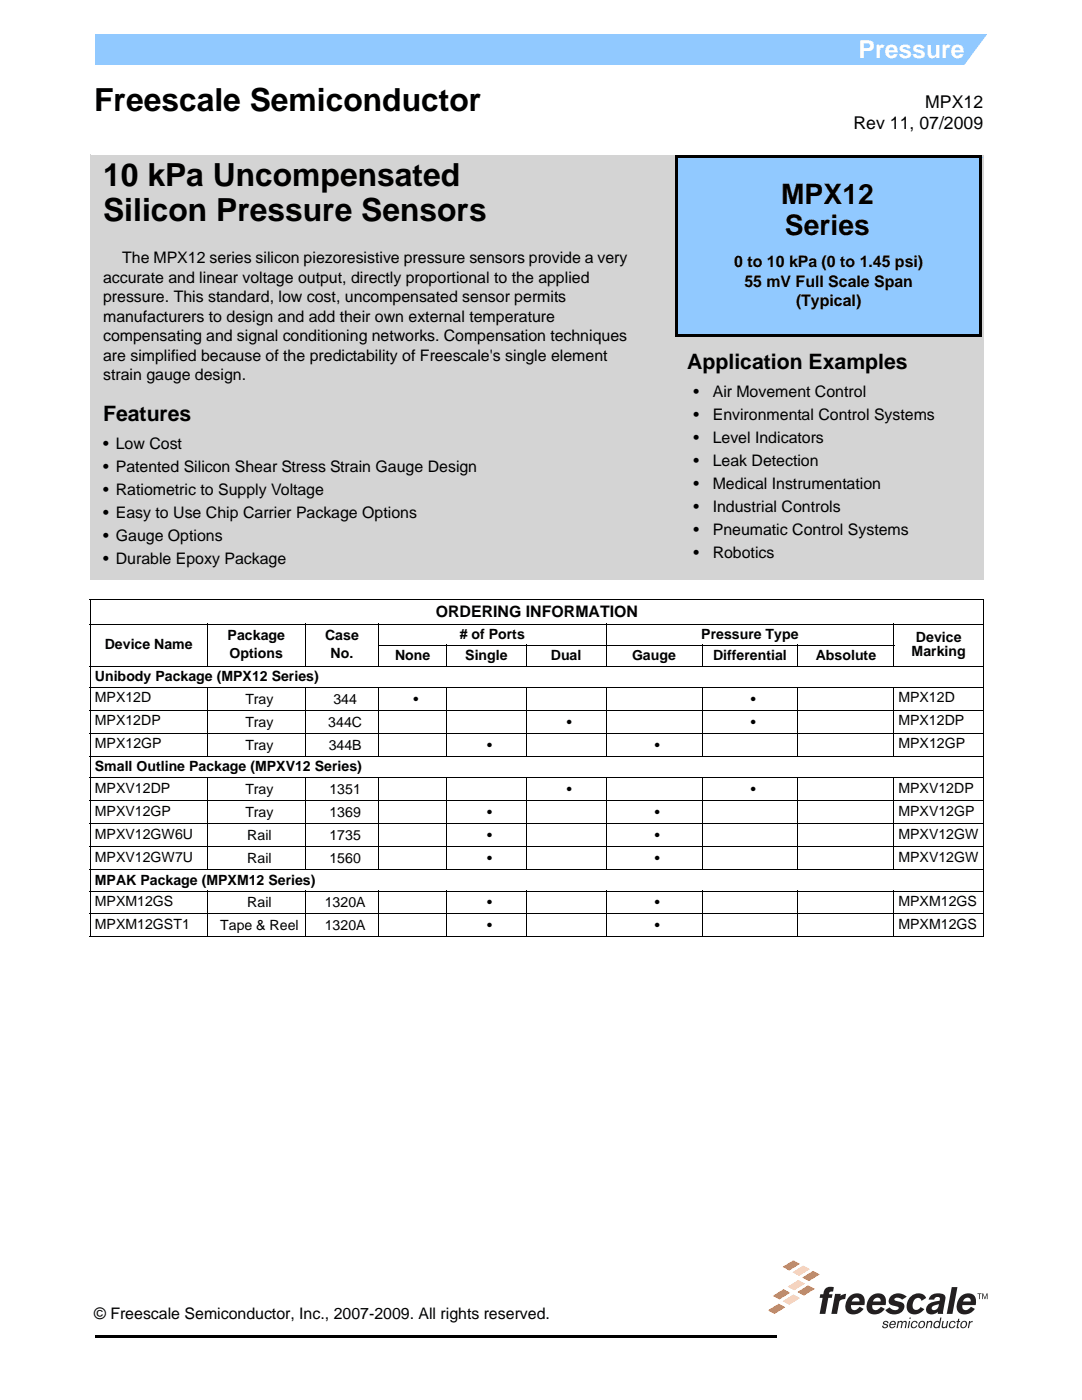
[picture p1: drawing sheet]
<svg xmlns="http://www.w3.org/2000/svg" width="216mm" height="279mm" viewBox="0 0 216 279" stroke-linecap="round" stroke-linejoin="round" font-family="sans-serif">
<path d="M19.1 266.4h135.7v.5h-135.7zM154.8 266.4h.2v.5h-.2z" fill="#000"/>
<path d="M19 6.9h177.8v6h-177.8z" fill="#91c9ff"/>
<path d="M197.3 6.4h1.5v7.1h-6.8z" fill="#fff"/>
<path d="M153.2 251.3h44v13.8h-44z" fill="#fff"/>
<g fill="#231f20">
<path d="M195 258.1h.9v.2h-.4v1h-.1v-1h-.4z"/>
<path d="M196 258.1h.2l.3 1 .4-1h.2v1.2h-.2v-1l-.3 1h-.1l-.4-1v1h-.1z"/>
<path d="M176.3 263.8a.57 .57 0 0 1 .6-.2 .57 .57 0 0 1 .4 .5h-.3a.32 .32 0 0 0-.2-.3 .32 .32 0 0 0-.4 .2l.1 .1a.54 .54 0 0 1 .5 .2 .54 .54 0 0 1 .1 .6 .61 .61 0 0 1-.7 .2 .61 .61 0 0 1-.4-.5h.3v.2l.3 .1 .3-.1v-.3a.53 .53 0 0 1-.6-.7z"/>
<path d="M179.2 263.6h.2l-.1 .2 .5-.2 .3 .2 .2-.1a.43 .43 0 0 1 .6 .1l-.1 1.3h-.3l.2-1.1-.2-.2-.4 .3-.2 1h-.2l.2-1.1-.2-.2-.4 .3-.2 1h-.2z"/>
<path d="M182 263.8a.62 .62 0 0 1 .6-.2 .62 .62 0 0 1 .5 .5h-.3v-.2a.54 .54 0 0 0-.8 .3 .54 .54 0 0 0 .3 .7l.4-.2 .1-.2h.2a.69 .69 0 0 1-1.1 .5 .69 .69 0 0 1 .1-1.2z"/>
<path d="M185 263.6h.2v.2l.1-.1a.48 .48 0 0 1 .7 .1l-.1 1.3h-.3l.2-1-.1-.2a.43 .43 0 0 0-.6 .3l-.1 .9h-.3z"/>
<path d="M188.1 263.6h.2l-.2 1 .1 .2a.43 .43 0 0 0 .6-.3l.2-.9h.2l-.3 1.5h-.2v-.2l-.1 .1a.48 .48 0 0 1-.7-.1z"/>
<path d="M189.6 263.8a.62 .62 0 0 1 .6-.2 .62 .62 0 0 1 .5 .5h-.3v-.2a.54 .54 0 0 0-.8 .3 .54 .54 0 0 0 .3 .7l.4-.2 .1-.2h.2a.69 .69 0 0 1-1.1 .5 .69 .69 0 0 1 .1-1.2z"/>
<path d="M191.2 263.2h.2l-.1 .4h.3v.2h-.3l-.2 1 .3 .1-.1 .2h-.2l-.2-.1 .2-1.2h-.3l.1-.2h.2z"/>
<path d="M193.4 263.6h.2v.3l.5-.3v.3l-.5 .2-.3 1h-.2z"/>
<path d="M177.7 263.8a.59 .59 0 0 1 .8-.2 .59 .59 0 0 1 .2 .8h-1v.3a.4 .4 0 0 0 .4 .2 .4 .4 0 0 0 .4-.3h.2a.66 .66 0 0 1-1 .5 .66 .66 0 0 1-.2-1.1zM177.8 264l-.1 .2h.8v-.2a.37 .37 0 0 0-.3-.2 .37 .37 0 0 0-.4 .2z"/>
<path d="M181.4 263.6h.2l-.3 1.5h-.2zM181.5 262.9h.2v.3h-.2z"/>
<path d="M183.5 263.8a.67 .67 0 0 1 1.1 .1 .67 .67 0 0 1-.3 1 .67 .67 0 0 1-1-.1 .67 .67 0 0 1 .2-1zM183.7 263.9a.6 .6 0 0 0 .1 1 .59 .59 0 0 0 .5-.5 .59 .59 0 0 0-.3-.6z"/>
<path d="M186.5 263.8a.58 .58 0 0 1 1 0l.1-.9h.3l-.4 2.2h-.3l.1-.2a.61 .61 0 0 1-.9 0 .61 .61 0 0 1-.1-.8zM186.8 263.9a.57 .57 0 0 0 0 1 .56 .56 0 0 0 .6-.5 .56 .56 0 0 0-.4-.6z"/>
<path d="M191.9 263.8a.67 .67 0 0 1 1 .1 .67 .67 0 0 1-.2 1 .67 .67 0 0 1-1-.1 .67 .67 0 0 1 .2-1zM192.1 263.9a.6 .6 0 0 0 .1 1 .59 .59 0 0 0 .5-.5 .59 .59 0 0 0-.3-.6z"/>
</g>
<path d="M156.2 252.8l2.1-1.3 1.3 .7-2.1 1.4z" fill="#f37121"/>
<path d="M158.1 253.9l2.2-1.3 1.3 .7-2.2 1.3z" fill="#ffd87d"/>
<path d="M160.1 255l2.1-1.4 1.3 .7-2.1 1.4z" fill="#f37121"/>
<path d="M157.2 256.8l2.1-1.3 1.3 .7-2.1 1.3z" fill="#ffd87d"/>
<g fill="#f37121">
<path d="M159.1 257.9l2.2-1.4 1.3 .7-2.2 1.4z"/>
<path d="M154.2 258.6l2.2-1.3 1.3 .7-2.2 1.3z"/>
</g>
<path d="M156.2 259.7l2.1-1.3 1.3 .7-2.1 1.3z" fill="#ffd87d"/>
<path d="M153.2 261.5l2.2-1.3 1.3 .7-2.1 1.3z" fill="#f37121"/>
<g fill="#231f20">
<path d="M164.8 257.1l.9-.3 .7 .1-.2 .9a.58 .58 0 0 0-.8 .5h.7l-.1 .7h-.7l-.6 3.2h-1.2l.6-3.2h-.5l.1-.7h.6l.1-.7z"/>
<path d="M166.6 258.2h1.2l-.1 .4 1.1-.4-.2 1-.1 .1a.92 .92 0 0 0-1 .6l-.5 2.3h-1.1z"/>
<path d="M189.9 256.9h1.1l-1 5.3h-1.1z"/>
<path d="M181.8 258.7a1.86 1.86 0 0 1 3 .3l-.9 .6a.83 .83 0 0 0-.9-.6 .83 .83 0 0 0-.8 .8 .94 .94 0 0 0-.1 1.1 .94 .94 0 0 0 .9 .5l.7-.5 .7 .4a2.13 2.13 0 0 1-3.2 .5 2.57 2.57 0 0 1 .6-3.1z"/>
<path d="M177.7 258.7a2.35 2.35 0 0 1 3.2 .1l-.9 .6-.7-.4a.48 .48 0 0 0-.6 0 .48 .48 0 0 0-.2 .5l.4 .1a2.08 2.08 0 0 1 1.5 .8 1.93 1.93 0 0 1-2.8 1.8l-.9-.7 .8-.6a1.12 1.12 0 0 0 1.8 .2 1.53 1.53 0 0 0-1.3-.6 .99 .99 0 0 1-.7-.8 .99 .99 0 0 1 .4-1z"/>
<path d="M185.9 258.4a2.62 2.62 0 0 1 2.6 .1l.1 .8-.4 2.9h-1.1v-.4a1.61 1.61 0 0 1-2.2 .1 1.58 1.58 0 0 1 1.6-2.1l1-.2v-.6a.67 .67 0 0 0-1.1 .4h-1.1l.2-.6zM186 260.8l-.1 .5a.93 .93 0 0 0 1.1 0 .93 .93 0 0 0 .4-1z"/>
<path d="M169.5 258.7a2.66 2.66 0 0 0-.6 3.1 2.22 2.22 0 0 0 3.4-.6l-.8-.4a.93 .93 0 0 1-.8 .6 .93 .93 0 0 1-.9-.5v-.4h2.7a1.68 1.68 0 0 0-.5-2.1 1.68 1.68 0 0 0-2 0zM170.3 259.2a.67 .67 0 0 1 .8-.2 .67 .67 0 0 1 .4 .7h-1.6z"/>
<path d="M173.8 258.7a2.66 2.66 0 0 0-.6 3.1 2.22 2.22 0 0 0 3.4-.6l-.8-.4a.93 .93 0 0 1-.8 .6 .93 .93 0 0 1-.9-.5v-.4h2.6a1.68 1.68 0 0 0-.4-2.1 1.68 1.68 0 0 0-2.1 0zM174.6 259.2a.67 .67 0 0 1 .8-.2 .67 .67 0 0 1 .3 .7h-1.5z"/>
<path d="M191.7 258.7a2.66 2.66 0 0 0-.5 3.1 2.22 2.22 0 0 0 3.3-.6l-.8-.4a.93 .93 0 0 1-.8 .6 .93 .93 0 0 1-.9-.5v-.4h2.7a1.68 1.68 0 0 0-.4-2.1 1.68 1.68 0 0 0-2.1 0zM192.5 259.2a.67 .67 0 0 1 .8-.2 .67 .67 0 0 1 .4 .7h-1.5z"/>
</g>
<path d="M134.9 67.2h60.4v41.7h-60.4z" fill="#d4d4d4"/>
<path d="M134.9 67.2h60.5M134.9 67.2v41.7M195.3 67.2v41.8M134.9 108.9h60.4" fill="none" stroke="#d4d4d4" stroke-width=".2"/>
<path d="M18.1 30.9h178.1v84.7h-178.1z" fill="#d4d4d4"/>
<path d="M18.1 30.9h178.2M18.1 30.9v84.7M196.2 30.9v84.8M18.1 115.6h178.1" fill="none" stroke="#d4d4d4" stroke-width=".2"/>
<path d="M135.3 31.5h60.6v35.7h-60.6z" fill="#91c9ff"/>
<path d="M135.3 31.5h60.7M135.3 31.4v35.8M195.9 31.5v35.8M135.2 67.2h60.7" fill="none" stroke="#91c9ff" stroke-width=".2"/>
<g fill="#fff">
<path d="M18 119.6h178.2v4.9h-178.2z"/>
<path d="M41.3 137.2h19.6v4.6h-19.6z"/>
<path d="M60.9 137.2h14.6v4.6h-14.6z"/>
<path d="M75.5 137.2h13.6v4.6h-13.6z"/>
<path d="M89.1 137.2h70.1v4.6h-70.1z"/>
<path d="M159.2 137.2h37v4.6h-37z"/>
<path d="M41.3 141.8h19.6v4.6h-19.6z"/>
<path d="M60.9 141.8h14.6v4.6h-14.6z"/>
<path d="M75.5 141.8h45.4v4.6h-45.4z"/>
<path d="M120.9 141.8h38.3v4.6h-38.3z"/>
<path d="M159.2 141.8h37v4.6h-37z"/>
<path d="M41.3 146.4h19.6v4.6h-19.6z"/>
<path d="M60.9 146.4h14.6v4.6h-14.6z"/>
<path d="M75.5 146.4h29.5v4.6h-29.5z"/>
<path d="M105 146.4h35.1v4.6h-35.1z"/>
<path d="M140.1 146.4h56.1v4.6h-56.1z"/>
<path d="M41.3 155.2h19.6v4.6h-19.6z"/>
<path d="M60.9 155.2h14.6v4.6h-14.6z"/>
<path d="M75.5 155.2h45.4v4.6h-45.4z"/>
<path d="M120.9 155.2h38.3v4.6h-38.3z"/>
<path d="M159.2 155.2h37v4.6h-37z"/>
<path d="M41.3 159.8h19.6v4.6h-19.6z"/>
<path d="M60.9 159.8h14.6v4.6h-14.6z"/>
<path d="M75.5 159.8h29.5v4.6h-29.5z"/>
<path d="M105 159.8h35.1v4.6h-35.1z"/>
<path d="M140.1 159.8h56.1v4.6h-56.1z"/>
<path d="M41.3 164.4h19.6v4.6h-19.6z"/>
<path d="M60.9 164.4h14.6v4.6h-14.6z"/>
<path d="M75.5 164.4h29.5v4.6h-29.5z"/>
<path d="M105 164.4h35.1v4.6h-35.1z"/>
<path d="M140.1 164.4h56.1v4.6h-56.1z"/>
<path d="M41.3 169h19.6v4.6h-19.6z"/>
<path d="M60.9 169h14.6v4.6h-14.6z"/>
<path d="M75.5 169h29.5v4.6h-29.5z"/>
<path d="M105 169h35.1v4.6h-35.1z"/>
<path d="M140.1 169h56.1v4.6h-56.1z"/>
<path d="M41.3 177.8h19.6v4.6h-19.6z"/>
<path d="M60.9 177.8h14.6v4.6h-14.6z"/>
<path d="M75.5 177.8h29.5v4.6h-29.5z"/>
<path d="M105 177.8h35.1v4.6h-35.1z"/>
<path d="M140.1 177.8h56.1v4.6h-56.1z"/>
<path d="M41.3 182.4h19.6v4.6h-19.6z"/>
<path d="M60.9 182.4h14.6v4.6h-14.6z"/>
<path d="M75.5 182.4h29.5v4.6h-29.5z"/>
<path d="M105 182.4h35.1v4.6h-35.1z"/>
<path d="M140.1 182.4h56.1v4.6h-56.1z"/>
</g>
<g fill="none" stroke="#000" stroke-width=".2">
<path d="M17.9 119.6h178.4M18 119.7v67.2M196.2 119.7v67.2M17.9 124.5h178.4M17.9 133h178.4M17.9 137.2h178.4M41.3 124.5v8.6M41.3 137.2v13.9M60.9 124.5v8.6M60.9 137.2v13.9M75.5 128.8h103M75.5 124.5v8.6"/>
<path d="M75.5 137.2v13.9M89.1 128.7v4.4M89.1 137.2v13.9M105 128.7v4.4M105 137.2v13.9M120.9 124.5v8.6M120.9 137.2v13.9M140.1 128.7v4.4M140.1 137.2v13.9M159.2 128.7v4.4M159.2 137.2v13.9M178.4 124.5v8.6"/>
<path d="M178.4 137.2v13.9M17.9 141.8h178.4M17.9 146.4h178.4M17.9 151h178.4M17.9 155.2h178.4M17.9 159.8h178.4M41.3 155.2v18.5M60.9 155.2v18.5M75.5 155.2v18.5M89.1 155.2v18.5M105 155.2v18.5M120.9 155.2v18.5"/>
<path d="M140.1 155.2v18.5M159.2 155.2v18.5M178.4 155.2v18.5M17.9 164.4h178.4M17.9 169h178.4M17.9 173.6h178.4M17.9 177.8h178.4M41.3 177.7v9.4M60.9 177.7v9.4M75.5 177.7v9.4M89.1 177.7v9.4M105 177.7v9.4"/>
<path d="M120.9 177.7v9.4M140.1 177.7v9.4M159.2 177.7v9.4M178.4 177.7v9.4M17.9 182.4h178.4M17.9 187h178.4"/>
</g>
<path d="M135 31h60.9v.6h-60.9zM134.8 66.7h60.8v.6h-60.8zM134.8 31h.5v36h-.5zM195.4 31.3h.5v36h-.5z" fill="#000"/>
<g font-size="6.3">
<text x="18.8" y="22.1">Freescale Semiconductor</text>
<text x="20.6" y="37">10 kPa Uncompensated</text>
<text x="20.6" y="44.1">Silicon Pressure Sensors</text>
</g>
<g font-size="5.6">
<text x="155.9" y="40.7">MPX12</text>
<text x="156.6" y="46.9">Series</text>
</g>
<text font-size="4.9" fill="#fff" x="171.3" y="11.7">Pressure</text>
<g font-size="4.2">
<text x="137.1" y="73.7">Application Examples</text>
<text x="20.6" y="84">Features</text>
</g>
<g font-size="3.5">
<text x="184.6" y="21.5">MPX12</text>
<text x="170.3" y="25.7">Rev 11, 07/2009</text>
</g>
<g font-size="3.2">
<text x="24.4" y="52.6">The MPX12 series silicon piezoresistive pressure sensors provide a very</text>
<text x="146.5" y="53.3">0 to 10 kPa (0 to 1.45 psi)</text>
<text x="20.6" y="56.5">accurate and linear voltage output, directly proportional to the applied</text>
<text x="148.5" y="57.2">55 mV Full Scale Span</text>
<text x="20.6" y="60.3">pressure. This standard, low cost, uncompensated sensor permits</text>
<text x="20.6" y="64.2">manufacturers to design and add their own external temperature</text>
<text x="158.8" y="61.1">(Typical)</text>
<text x="20.6" y="68.1">compensating and signal conditioning networks. Compensation techniques</text>
<text x="20.6" y="72">are simplified because of the predictability of Freescale's single element</text>
<text x="20.6" y="75.9">strain gauge design.</text>
<text x="138.4" y="79.3">•</text>
<text x="138.4" y="83.9">•</text>
<text x="142.2" y="79.3">Air Movement Control</text>
<text x="142.2" y="83.9">Environmental Control Systems</text>
<text x="20.6" y="89.6">• Low Cost</text>
<text x="138.4" y="88.5">•</text>
<text x="142.2" y="88.5">Level Indicators</text>
<text x="20.6" y="94.2">• Patented Silicon Shear Stress Strain Gauge Design</text>
<text x="138.4" y="93">•</text>
<text x="142.2" y="93">Leak Detection</text>
<text x="20.6" y="98.8">• Ratiometric to Supply Voltage</text>
<text x="138.4" y="97.6">•</text>
<text x="142.2" y="97.6">Medical Instrumentation</text>
<text x="20.6" y="103.4">• Easy to Use Chip Carrier Package Options</text>
<text x="20.6" y="108">• Gauge Options</text>
<text x="138.4" y="102.2">•</text>
<text x="138.4" y="106.8">•</text>
<text x="142.2" y="102.2">Industrial Controls</text>
<text x="142.2" y="106.8">Pneumatic Control Systems</text>
<text x="20.6" y="112.5">• Durable Epoxy Package</text>
<text x="138.4" y="111.4">•</text>
<text x="142.2" y="111.4">Robotics</text>
<text x="87" y="123.1">ORDERING INFORMATION</text>
<text x="18.8" y="263.2">© Freescale Semiconductor, Inc., 2007-2009. All rights reserved.</text>
</g>
<g font-size="2.8">
<text x="20.9" y="129.6">Device Name</text>
<text x="45.4" y="127.8">Package</text>
<text x="45.8" y="131.4">Options</text>
<text x="64.9" y="127.8">Case</text>
<text x="66" y="131.4">No.</text>
<text x="78.8" y="131.7">None</text>
<text x="91.7" y="127.5"># of Ports</text>
<text x="92.8" y="131.7">Single</text>
<text x="109.9" y="131.7">Dual</text>
<text x="126.1" y="131.7">Gauge</text>
<text x="139.9" y="127.5">Pressure Type</text>
<text x="142.3" y="131.7">Differential</text>
<text x="162.8" y="131.7">Absolute</text>
<text x="181.9" y="131">Marking</text>
<text x="182.8" y="128.2">Device</text>
<text x="18.9" y="136">Unibody Package (MPX12 Series)</text>
<text x="18.9" y="140.2">MPX12D</text>
<text x="49" y="140.5">Tray</text>
<text x="66.5" y="140.5">344</text>
<text x="82.5" y="140.5">•</text>
<text x="149.8" y="140.5">•</text>
<text x="179.3" y="140.2">MPX12D</text>
<text x="18.9" y="144.8">MPX12DP</text>
<text x="18.9" y="149.4">MPX12GP</text>
<text x="49" y="145.1">Tray</text>
<text x="49" y="149.7">Tray</text>
<text x="65.5" y="145.1">344C</text>
<text x="65.6" y="149.7">344B</text>
<text x="97.2" y="149.7">•</text>
<text x="113.1" y="145.1">•</text>
<text x="130.6" y="149.7">•</text>
<text x="149.8" y="145.1">•</text>
<text x="179.3" y="144.8">MPX12DP</text>
<text x="179.3" y="149.4">MPX12GP</text>
<text x="18.9" y="153.9">Small Outline Package (MPXV12 Series)</text>
<text x="18.9" y="158.2">MPXV12DP</text>
<text x="49" y="158.5">Tray</text>
<text x="65.7" y="158.5">1351</text>
<text x="113.1" y="158.5">•</text>
<text x="149.8" y="158.5">•</text>
<text x="179.3" y="158.2">MPXV12DP</text>
<text x="18.9" y="162.8">MPXV12GP</text>
<text x="18.9" y="167.3">MPXV12GW6U</text>
<text x="49" y="163.1">Tray</text>
<text x="49.3" y="167.7">Rail</text>
<text x="65.7" y="163.1">1369</text>
<text x="65.7" y="167.7">1735</text>
<text x="97.2" y="163.1">•</text>
<text x="97.2" y="167.7">•</text>
<text x="130.6" y="163.1">•</text>
<text x="130.6" y="167.7">•</text>
<text x="179.3" y="162.8">MPXV12GP</text>
<text x="179.3" y="167.3">MPXV12GW</text>
<text x="18.9" y="171.9">MPXV12GW7U</text>
<text x="49.3" y="172.3">Rail</text>
<text x="65.7" y="172.3">1560</text>
<text x="97.2" y="172.3">•</text>
<text x="130.6" y="172.3">•</text>
<text x="179.3" y="171.9">MPXV12GW</text>
<text x="18.9" y="176.5">MPAK Package (MPXM12 Series)</text>
<text x="18.9" y="180.8">MPXM12GS</text>
<text x="18.9" y="185.3">MPXM12GST1</text>
<text x="43.9" y="185.7">Tape &amp; Reel</text>
<text x="49.3" y="181.1">Rail</text>
<text x="64.8" y="181.1">1320A</text>
<text x="64.8" y="185.7">1320A</text>
<text x="97.2" y="181.1">•</text>
<text x="97.2" y="185.7">•</text>
<text x="130.6" y="181.1">•</text>
<text x="130.6" y="185.7">•</text>
<text x="179.3" y="180.8">MPXM12GS</text>
<text x="179.3" y="185.3">MPXM12GS</text>
</g>
</svg>
